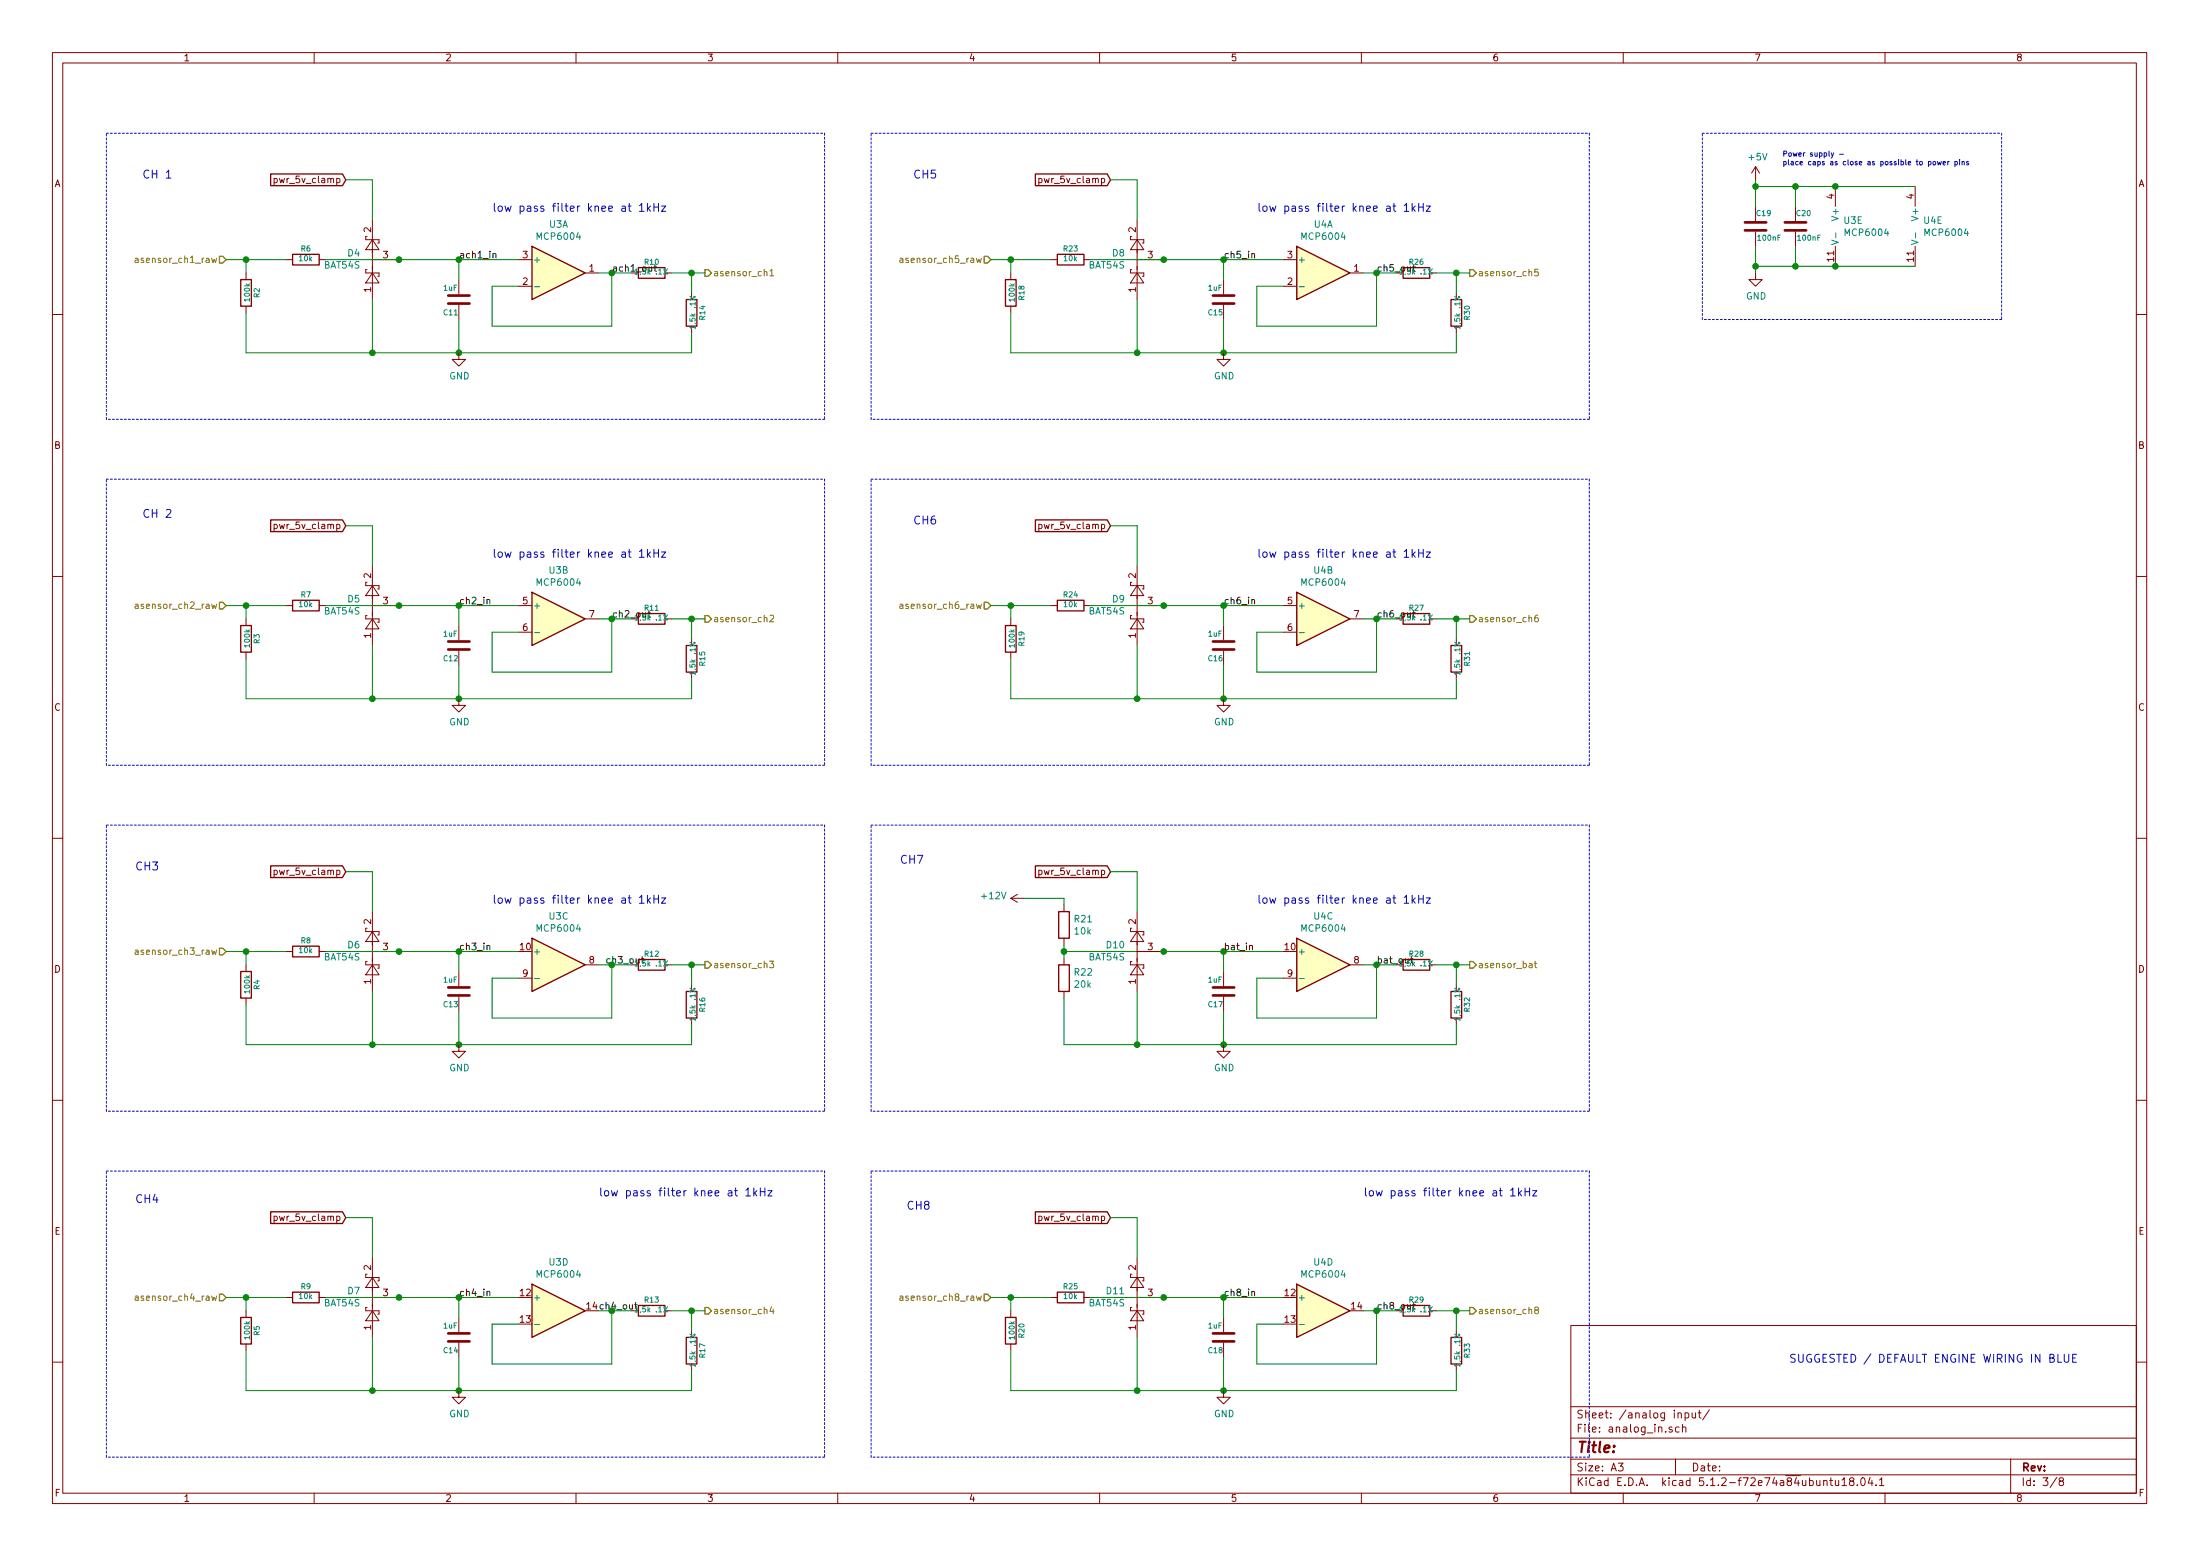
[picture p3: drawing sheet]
<svg xmlns="http://www.w3.org/2000/svg" width="420mm" height="297mm" viewBox="0 0 420 297" stroke-linecap="round" stroke-linejoin="round" font-family="sans-serif">
<g fill="none" stroke="#840000" stroke-width=".19">
<path d="M10 10h400v277h-400zM12 12h396v273.1h-396zM60 10v2M110 10v2M160 10v2M210 10v2M260 10v2M310 10v2M360 10v2M52.3 34.1l.4-.1 .3 .3-.2 .5h-.5M52.3 34v1.3M198.4 34.1l.4-.1 .2 .3-.1 .5h-.5"/>
<path d="M198.4 34v1.3M335.3 31.8v2.5M335.3 39.4v2.8M335.3 31.8l-.8 1.3M335.3 31.8l.7 1.3M342.9 39.4v2.8M350.5 35.6v3.8M365.8 35.6v3.8M47 52.1v1.3M47 58.5v1.2M54.6 49.6h1.3M61 49.6h1.2"/>
<path d="M70.1 51.5h-.3v.6h2.6v.6h-.3M70.1 45.1h-.3v.7h2.6v.6h-.3M71.1 52.1l1.3 1.9h-2.6zM71.1 45.8l1.3 1.9h-2.6zM71.1 49.6h5.1M71.1 41.9v15.3M87.6 53.4v2.8M87.6 58.2v2.8M99.1 49.6h2.5M99.1 54.6h2.5M111.8 52.1h2.5M127 52.1h1.3"/>
<path d="M132.1 55.9v1.3M193 52.1v1.3M193 58.5v1.2M200.7 49.6h1.2M207 49.6h1.3M216.2 51.5h-.3v.6h2.5v.6h-.2M216.2 45.1h-.3v.7h2.5v.6h-.2M217.2 52.1l1.2 1.9h-2.5zM217.2 45.8l1.2 1.9h-2.5zM217.2 49.6h5M217.2 41.9v15.3M233.7 53.4v2.8"/>
<path d="M233.7 58.2v2.8M245.1 49.6h2.5M245.1 54.6h2.5M257.8 52.1h2.5M273 52.1h1.3M278.1 55.9v1.3M335.3 52.1v1.3h1.2l-1.2 1.2-1.3-1.2h1.3M335.3 44.2v2.8M342.9 44.2v2.8M350.5 47v3.8M365.8 47v3.8M10 60h2"/>
<path d="M87.6 67.3v1.3h1.3l-1.3 1.3-1.2-1.3h1.2M132.1 62.3v1.2M233.7 67.3v1.3h1.2l-1.2 1.3-1.3-1.3h1.3M278.1 62.3v1.2M408 60h2M10 110h2M47 118.1v1.3M52.3 100.1h.4l.3 .2-.2 .6h-.5M52.3 100.1v1.3M54.6 115.6h1.3M61 115.6h1.2M70.1 117.5h-.3v.6h2.6v.7h-.3"/>
<path d="M70.1 111.2h-.3v.6h2.6v.6h-.3M71.1 118.1l1.3 2h-2.6zM71.1 111.8l1.3 1.9h-2.6zM71.1 115.6h5.1M71.1 108v15.2M87.6 119.4v2.8M99.1 115.6h2.5M111.8 118.1h2.5M127 118.1h1.3M193 118.1v1.3M198.4 100.1h.4l.2 .2-.1 .6h-.5M198.4 100.1v1.3"/>
<path d="M200.7 115.6h1.2M207 115.6h1.3M216.2 117.5h-.3v.6h2.5v.7h-.2M216.2 111.2h-.3v.6h2.5v.6h-.2M217.2 118.1l1.2 2h-2.5zM217.2 111.8l1.2 1.9h-2.5zM217.2 115.6h5M217.2 108v15.2M233.7 119.4v2.8M245.1 115.6h2.5M257.8 118.1h2.5M273 118.1h1.3"/>
<path d="M408 110h2M47 124.5v1.3M87.6 133.4v1.3h1.3l-1.3 1.2-1.2-1.2h1.2M87.6 124.2v2.8M99.1 120.7h2.5M132.1 122v1.2M132.1 128.3v1.3M193 124.5v1.3M233.7 133.4v1.3h1.2l-1.2 1.2-1.3-1.2h1.3M233.7 124.2v2.8M245.1 120.7h2.5M278.1 122v1.2"/>
<path d="M278.1 128.3v1.3M10 160h2M52.3 166.2l.4-.1 .3 .3-.2 .5h-.5M52.3 166.1v1.3M70.1 177.2h-.3v.6h2.6v.7h-.3M71.1 177.8l1.3 1.9h-2.6zM71.1 174v15.3M193 171.5l1.3 .7M193 171.5h2.6M194.3 170.7l-1.3 .8M198.4 166.2l.4-.1 .2 .3-.1 .5h-.5M198.4 166.1v1.3"/>
<path d="M203.2 172.8v1.2M203.2 179.1v1.3M216.2 177.2h-.3v.6h2.5v.7h-.2M217.2 177.8l1.2 1.9h-2.5zM217.2 174v15.3M408 160h2M47 184.2v1.3M47 190.5v1.3M54.6 181.6h1.3M61 181.6h1.2M70.1 183.6h-.3v.6h2.6v.6h-.3M71.1 184.2l1.3 1.9h-2.6z"/>
<path d="M71.1 181.6h5.1M87.6 199.4v1.3h1.3l-1.3 1.3-1.2-1.3h1.2M87.6 185.5v2.8M87.6 190.3v2.8M99.1 186.7h2.5M111.8 184.2h2.5M127 184.2h1.3M132.1 188v1.3M132.1 194.3v1.3M203.2 182.9v1.3M203.2 189.3v1.2M216.2 183.6h-.3v.6h2.5v.6h-.2"/>
<path d="M217.2 184.2l1.2 1.9h-2.5zM217.2 181.6h5M233.7 199.4v1.3h1.2l-1.2 1.3-1.3-1.3h1.3M233.7 185.5v2.8M233.7 190.3v2.8M245.1 186.7h2.5M257.8 184.2h2.5M273 184.2h1.3M278.1 188v1.3M278.1 194.3v1.3M10 210h2M408 210h2"/>
<path d="M52.3 232.2h.4l.3 .2-.2 .6h-.5M52.3 232.2v1.2M198.4 232.2h.4l.2 .2-.1 .6h-.5M198.4 232.2v1.2M47 250.2v1.3M47 256.6v1.2M54.6 247.7h1.3M61 247.7h1.2M70.1 249.6h-.3v.6h2.6v.7h-.3M70.1 243.2h-.3v.7h2.6v.6h-.3M71.1 250.2l1.3 1.9h-2.6zM71.1 243.9l1.3 1.9h-2.6z"/>
<path d="M71.1 247.7h5.1M71.1 240.1v15.2M87.6 251.5v2.8M87.6 256.3v2.8M120.6 250.2h1.3M127 250.2h1.3M132.1 254v1.3M193 250.2v1.3M193 256.6v1.2M200.7 247.7h1.2M207 247.7h1.3M216.2 249.6h-.3v.6h2.5v.7h-.2"/>
<path d="M216.2 243.2h-.3v.7h2.5v.6h-.2M217.2 250.2l1.2 1.9h-2.5zM217.2 243.9l1.2 1.9h-2.5zM217.2 247.7h5M217.2 240.1v15.2M233.7 251.5v2.8M233.7 256.3v2.8M273 250.2h1.3M278.1 254v1.3M300 253h108v32.1h-108zM10 260h2M87.6 265.5v1.2h1.3l-1.3 1.3-1.2-1.3h1.2"/>
<path d="M132.1 260.4v1.3M233.7 265.5v1.2h1.2l-1.2 1.3-1.3-1.3h1.3M278.1 260.4v1.3M300 278.5h108M300 274.5h108M300 268.5h108M309 279.3h1l-.5 .6 .4 .1v.7l-.2 .1-.7-.1M319.3 272.5a.37 .37 0 0 0-.6 .1l.1 .2 .5 .2 .1 .1-.2 .3-.5-.1M320 278.5v3M320.5 269.8l.2-.1 .3 .1 .1 .9M320.7 272.5l-.5-.1-.2 .3v.6l.2 .1 .5-.1M321.3 272.5h.1a.37 .37 0 0 1 .6 .1v.8"/>
<path d="M321.3 271.9v1.5M321.8 269.8l.4-.1 .3 .3-.1 .6h-.6M321.8 269.7v1.5M323.2 269.7v.8a.39 .39 0 0 0 .6 .1M323.8 269.7v1M324.3 269.7h.6M324.5 269.2v1.3l.4 .2M326.5 269.1l-1.3 2M384 278.5v6.6M408 260h2M60 285.1v1.9M110 285.1v1.9"/>
<path d="M160 285.1v1.9M210 285.1v1.9M260 285.1v1.9M300 281.5h108M310 285.1v1.9M348.3 282.7h.1a.37 .37 0 0 1 .5 .1v.8M349.4 282.6h.6M349.7 282.1v1.3l.3 .2M350.5 282.6l.1 .9 .3 .1 .3-.1M351.2 282.6v1M351.8 282.5l.4-.4v1.5M351.8 283.6h.9"/>
<path d="M353.5 282.7l-.3-.3 .3-.3h.3l.3 .3-.1 .2-.6 .2-.2 .2 .1 .5 .2 .1h.3l.3-.3v-.3l-.3-.3M354.7 283.5v.1M355.5 282.3l.2-.2a.86 .86 0 0 1 .2 1.5l-.5-.3v-.6zM357.1 282l-.3 1.1h.9M357.5 282.6v1M358.3 283.5v.1M358.9 282.5l.5-.4v1.5M358.9 283.6h.9M360 285.1v1.9M392.8 282l-1.3 2M393.5 282.7l-.3-.3 .3-.3h.3l.3 .3-.1 .2-.6 .2-.2 .2 .1 .5 .2 .1h.3l.3-.3v-.3l-.3-.3"/>
</g>
<g fill="none" stroke="#840000" stroke-width=".51">
<path d="M85.6 56.4h4.1M85.6 57.9h4.1M231.6 56.4h4.1M231.6 57.9h4.1M333.2 44h4.1M333.2 42.5h4.1M340.9 44h4M340.9 42.5h4M85.6 122.5h4.1M85.6 124h4.1M231.6 122.5h4.1M231.6 124h4.1"/>
<path d="M85.6 188.5h4.1M85.6 190h4.1M231.6 188.5h4.1M231.6 190h4.1M85.6 254.5h4.1M85.6 256.1h4.1M231.6 254.5h4.1M231.6 256.1h4.1"/>
</g>
<g fill="none" stroke="#840000" stroke-width=".25">
<path d="M51.7 33.2h13.7l.6 1.1-.6 1.1h-13.7zM197.7 33.2h13.8l.6 1.1-.6 1.1h-13.8zM46 53.4h2v5.1h-2zM55.9 48.6h5.1v2h-5.1zM101.6 47l10.2 5.1-10.2 5.1zM121.9 51.1h5.1v2h-5.1zM131.1 57.2h2v5.1h-2zM192 53.4h2.1v5.1h-2.1zM201.9 48.6h5.1v2h-5.1zM247.6 47l10.2 5.1-10.2 5.1zM268 51.1h5v2h-5zM277.1 57.2h2v5.1h-2z"/>
<path d="M51.7 99.2h13.7l.6 1.2-.6 1.1h-13.7zM197.7 99.2h13.8l.6 1.2-.6 1.1h-13.8zM46 119.4h2v5.1h-2zM55.9 114.6h5.1v2h-5.1zM101.6 113.1l10.2 5-10.2 5.1zM121.9 117.1h5.1v2.1h-5.1zM192 119.4h2.1v5.1h-2.1zM201.9 114.6h5.1v2h-5.1zM247.6 113.1l10.2 5-10.2 5.1zM268 117.1h5v2.1h-5zM131.1 123.2h2v5.1h-2zM277.1 123.2h2v5.1h-2z"/>
<path d="M51.7 165.3h13.7l.6 1.1-.6 1.1h-13.7zM101.6 179.1l10.2 5.1-10.2 5.1zM197.7 165.3h13.8l.6 1.1-.6 1.1h-13.8zM202.2 174h2v5.1h-2zM247.6 179.1l10.2 5.1-10.2 5.1zM46 185.5h2v5h-2zM55.9 180.6h5.1v2.1h-5.1zM121.9 183.2h5.1v2h-5.1zM131.1 189.3h2v5h-2zM202.2 184.2h2v5.1h-2zM268 183.2h5v2h-5zM277.1 189.3h2v5h-2z"/>
<path d="M51.7 231.3h13.7l.6 1.1-.6 1.2h-13.7zM197.7 231.3h13.8l.6 1.1-.6 1.2h-13.8zM46 251.5h2v5.1h-2zM55.9 246.7h5.1v2h-5.1zM101.6 245.1l10.2 5.1-10.2 5.1zM121.9 249.2h5.1v2h-5.1zM131.1 255.3h2v5.1h-2zM192 251.5h2.1v5.1h-2.1zM201.9 246.7h5.1v2h-5.1zM247.6 245.1l10.2 5.1-10.2 5.1zM268 249.2h5v2h-5zM277.1 255.3h2v5.1h-2z"/>
</g>
<g fill="none" stroke="#0000c2" stroke-width=".19">
<path d="M28.4 32.6a.73 .73 0 0 0-1 .5 .73 .73 0 0 0 .7 .9l.3-.2M120 39.3h.5M120.2 38.8v1.3l.3 .2M122.1 39.3l.5-.5v1.5M123.6 38.8v1.5M123.8 39.8l.4 .5M124.2 39.3l-.6 .6M124.9 38.8v1.5M124.9 39.5h.9M125.8 38.8v1.5M126.3 39.3h.8l-.8 1h.8M266 39.3h.6"/>
<path d="M266.2 38.8v1.3l.4 .2M268.2 39.3l.4-.5v1.5M269.7 38.8v1.5M269.8 39.8l.5 .5M270.3 39.3l-.6 .6M270.9 39.5h.9M270.9 38.8v1.5M271.8 38.8v1.5M272.4 39.3h.8l-.8 1h.8M349.7 29.2l.3 .6M350.2 29.2l-.5 1M351.3 29.4h.8"/>
<path d="M368.3 30.9l.3-.1 .2 .2-.1 .4h-.4M369.2 30.9h.4l.1 .4-.2 .2-.3-.1zM370 30.8l.2 .7 .2-.5 .2 .5 .2-.7M371.1 31.2l.5-.1-.1-.2-.3-.1-.1 .1v.5h.4M372 30.8v.7M372.3 30.8l-.3 .2M373.4 30.9l.2-.1 .2 .2-.1 .4h-.3M373.4 30.8v1M374.2 30.5v.1M374.2 30.8v.7M374.7 30.9h.4v.6M374.7 30.8v.7"/>
<path d="M375.9 30.9h-.3v.2l.3 .1v.2h-.3M122.1 40.3h.9M268.2 40.3h.9M28.4 97.4a.73 .73 0 0 0-1 .5 .73 .73 0 0 0 .7 .9l.3-.2M120 105.4h.5M120.2 104.9v1.3l.3 .2M122.1 105.3l.5-.4v1.5M122.1 106.4h.9M123.6 104.9v1.5M123.8 105.8l.4 .6M124.2 105.4l-.6 .6M124.9 104.9v1.5"/>
<path d="M124.9 105.6h.9M125.8 104.9v1.5M126.3 105.4h.8l-.8 1h.8M266 105.4h.6M266.2 104.9v1.3l.4 .2M268.2 105.3l.4-.4v1.5M268.2 106.4h.9M269.7 104.9v1.5M269.8 105.8l.5 .6M270.3 105.4l-.6 .6M270.9 105.6h.9M270.9 104.9v1.5"/>
<path d="M271.8 104.9v1.5M272.4 105.4h.8l-.8 1h.8M120 171.4h.5M120.2 170.9v1.3l.3 .2M122.1 171.3l.5-.4v1.5M122.1 172.4h.9M123.6 170.9v1.5M123.8 171.8l.4 .6M124.2 171.4l-.6 .6M124.9 170.9v1.5M124.9 171.6h.9M125.8 170.9v1.5"/>
<path d="M126.3 171.4h.8l-.8 1h.8M266 171.4h.6M266.2 170.9v1.3l.4 .2M268.2 171.3l.4-.4v1.5M268.2 172.4h.9M269.7 170.9v1.5M269.8 171.8l.5 .6M270.3 171.4l-.6 .6M270.9 171.6h.9M270.9 170.9v1.5M271.8 170.9v1.5M272.4 171.4h.8l-.8 1h.8"/>
<path d="M140.3 227.3h.5M140.5 226.8v1.3l.3 .2M142.4 227.2l.5-.4v1.5M142.4 228.3h.9M144 226.8v1.5M144.1 227.7l.5 .6M144.6 227.3l-.6 .6M145.2 226.8v1.5M145.2 227.5h.9M146.1 226.8v1.5M146.7 227.3h.7l-.7 1h.7M286.3 227.3h.6"/>
<path d="M286.5 226.8v1.3l.4 .2M288.5 227.2l.4-.4v1.5M288.5 228.3h.9M290 226.8v1.5M290.2 227.7l.4 .6M290.6 227.3l-.6 .6M291.3 227.5h.8M291.3 226.8v1.5M292.1 226.8v1.5M292.7 227.3h.8l-.8 1h.8M393 258.5v1.6h.7M394.2 258.5v1.3l.3 .3 .5-.2 .1-1.4"/>
<path d="M395.8 259.2h.5M396.6 258.5h-.8v1.6h.8"/>
</g>
<g fill="none" stroke="#008400" stroke-width=".19">
<path d="M66 34.3h5.1v7.6M212.1 34.3h5.1v7.6M335.3 34.3v5.1M335.3 35.6h30.5M342.9 35.6v3.8M43.2 49.6h11.4M47 59.7v7.6h85.1v-3.8M47 49.6v2.5M62.2 49.6h36.9M71.1 57.2v10.1M87.6 49.6v3.8M114.3 52.1h6.3"/>
<path d="M116.8 52.1v10.2h-22.8v-7.7h5.1M128.3 52.1h6.3M132.1 52.1v3.8M189.2 49.6h11.5M193 59.7v7.6h85.1v-3.8M193 49.6v2.5M208.3 49.6h36.8M217.2 57.2v10.1M233.7 49.6v3.8M260.3 52.1h6.4M262.9 52.1v10.2h-22.9v-7.7h5.1M274.3 52.1h6.4"/>
<path d="M278.1 52.1v3.8M335.3 47v5.1M335.3 50.8h30.5M342.9 47v3.8M87.6 61v6.3M233.7 61v6.3M43.2 115.6h11.4M47 115.6v2.5M62.2 115.6h36.9M66 100.4h5.1v7.6M87.6 115.6v3.8M114.3 118.1h6.3"/>
<path d="M116.8 118.1v10.2h-22.8v-7.6h5.1M128.3 118.1h6.3M132.1 118.1v3.9M189.2 115.6h11.5M193 115.6v2.5M208.3 115.6h36.8M212.1 100.4h5.1v7.6M233.7 115.6v3.8M260.3 118.1h6.4M262.9 118.1v10.2h-22.9v-7.6h5.1M274.3 118.1h6.4M278.1 118.1v3.9"/>
<path d="M47 125.8v7.6h85.1v-3.8M71.1 123.2v10.2M87.6 127v6.4M193 125.8v7.6h85.1v-3.8M217.2 123.2v10.2M233.7 127v6.4M66 166.4h5.1v7.6M195.6 171.5h7.6v1.3M212.1 166.4h5.1v7.6M43.2 181.6h11.4M47 191.8v7.6h85.1v-3.8M47 181.6v2.6"/>
<path d="M62.2 181.6h36.9M71.1 189.3v10.1M87.6 181.6v3.9M87.6 193.1v6.3M114.3 184.2h6.3M116.8 184.2v10.1h-22.8v-7.6h5.1M128.3 184.2h6.3M132.1 184.2v3.8M203.2 181.6h41.9M203.2 190.5v8.9h74.9v-3.8M203.2 180.4v2.5M217.2 189.3v10.1"/>
<path d="M233.7 181.6v3.9M233.7 193.1v6.3M260.3 184.2h6.4M262.9 184.2v10.1h-22.9v-7.6h5.1M274.3 184.2h6.4M278.1 184.2v3.8M66 232.4h5.1v7.7M212.1 232.4h5.1v7.7M43.2 247.7h11.4M47 257.8v7.7h85.1v-3.8M47 247.7v2.5M62.2 247.7h36.9"/>
<path d="M71.1 255.3v10.2M87.6 247.7v3.8M87.6 259.1v6.4M120.6 250.2h-3.8v10.2h-22.8v-7.6h5.1M128.3 250.2h6.3M132.1 250.2v3.8M189.2 247.7h11.5M193 257.8v7.7h85.1v-3.8M193 247.7v2.5M208.3 247.7h36.8M217.2 255.3v10.2M233.7 247.7v3.8"/>
<path d="M233.7 259.1v6.4M260.3 250.2h6.4M262.9 250.2v10.2h-22.9v-7.6h5.1M274.3 250.2h6.4M278.1 250.2v3.8"/>
</g>
<g fill="#008400" stroke="#008400" stroke-width=".25">
<circle cx="71.1" cy="67.3" r=".51"/>
<circle cx="132.1" cy="52.1" r=".51"/>
<circle cx="87.6" cy="67.3" r=".51"/>
<circle cx="71.1" cy="133.4" r=".51"/>
<circle cx="132.1" cy="118.1" r=".51"/>
<circle cx="87.6" cy="133.4" r=".51"/>
<circle cx="71.1" cy="199.4" r=".51"/>
<circle cx="132.1" cy="184.2" r=".51"/>
<circle cx="87.6" cy="199.4" r=".51"/>
<circle cx="71.1" cy="265.5" r=".51"/>
<circle cx="132.1" cy="250.2" r=".51"/>
<circle cx="87.6" cy="265.5" r=".51"/>
<circle cx="217.2" cy="67.3" r=".51"/>
<circle cx="278.1" cy="52.1" r=".51"/>
<circle cx="233.7" cy="67.3" r=".51"/>
<circle cx="217.2" cy="133.4" r=".51"/>
<circle cx="278.1" cy="118.1" r=".51"/>
<circle cx="233.7" cy="133.4" r=".51"/>
<circle cx="278.1" cy="184.2" r=".51"/>
<circle cx="233.7" cy="199.4" r=".51"/>
<circle cx="217.2" cy="265.5" r=".51"/>
<circle cx="278.1" cy="250.2" r=".51"/>
<circle cx="233.7" cy="265.5" r=".51"/>
<circle cx="203.2" cy="181.6" r=".51"/>
<circle cx="217.2" cy="199.4" r=".51"/>
<circle cx="335.3" cy="35.6" r=".51"/>
<circle cx="350.5" cy="35.6" r=".51"/>
<circle cx="350.5" cy="50.8" r=".51"/>
<circle cx="335.3" cy="50.8" r=".51"/>
<circle cx="342.9" cy="50.8" r=".51"/>
<circle cx="342.9" cy="35.6" r=".51"/>
<circle cx="76.2" cy="49.6" r=".51"/>
<circle cx="76.2" cy="115.6" r=".51"/>
<circle cx="76.2" cy="181.6" r=".51"/>
<circle cx="76.2" cy="247.7" r=".51"/>
<circle cx="222.3" cy="49.6" r=".51"/>
<circle cx="222.3" cy="115.6" r=".51"/>
<circle cx="222.3" cy="181.6" r=".51"/>
<circle cx="222.3" cy="247.7" r=".51"/>
<circle cx="47" cy="49.6" r=".51"/>
<circle cx="47" cy="181.6" r=".51"/>
<circle cx="47" cy="247.7" r=".51"/>
<circle cx="193" cy="49.6" r=".51"/>
<circle cx="193" cy="115.6" r=".51"/>
<circle cx="193" cy="247.7" r=".51"/>
<circle cx="47" cy="115.6" r=".51"/>
</g>
<g fill="none" stroke="#848400" stroke-width=".19">
<path d="M25.8 49.3h.5l.1 .8M26.4 49.6h-.4l-.2 .2v.3h.6M147 51.8l.4-.4v1.3M147 52.7h.8M171.9 49.3h.5v.8M172.4 49.6h-.4l-.2 .2 .1 .3h.5M293.8 51.4h-.7v.6l.2-.1 .4 .1 .1 .5-.2 .2-.5-.2M25.8 115.4h.5l.1 .8M26.4 115.6l-.4 .1-.2 .2v.2h.6M147 117.6l.5-.2 .3 .4-.8 .9h.8M171.9 115.4h.5v.8M172.4 115.6l-.4 .1-.2 .2 .1 .2h.5"/>
<path d="M293.7 117.4l-.4 .1a.87 .87 0 0 0 0 1.2l.5-.1v-.6l-.5-.1-.2 .3M25.8 181.4h.5l.1 .8M26.4 181.7h-.4l-.2 .2v.3h.6M147 183.5h.8l-.5 .5 .4 .1v.6h-.6l-.1-.1M292 184h.5l.1 .7M292.6 184.2l-.4 .1-.2 .1v.3h.6M293 183.9h.5M293.2 183.5v1.1l.3 .1M25.8 247.5h.5l.1 .7M26.4 247.7l-.4 .1-.2 .1v.3h.6M147.3 249.5l-.3 .9h.8M147.7 249.9v.9"/>
<path d="M171.9 247.5h.5v.7M172.4 247.7l-.4 .1-.2 .1 .1 .3h.5M293.3 250.1l-.2-.2v-.3l.2-.1 .4 .1 .1 .3-.6 .2-.1 .2v.3l.2 .2 .4-.1 .1-.1v-.4l-.2-.1"/>
</g>
<g fill="none" stroke="#848400" stroke-width=".25">
<path d="M41.9 48.9h.6l.7 .7-.7 .6h-.6zM134.6 51.5h.7l.6 .6-.6 .6h-.7zM188 48.9h.6l.6 .7-.6 .6h-.6zM280.7 51.5h.6l.6 .6-.6 .6h-.6zM41.9 115h.6l.7 .6-.7 .6h-.6zM134.6 117.5h.7l.6 .6-.6 .7h-.7zM188 115h.6l.6 .6-.6 .6h-.6zM280.7 117.5h.6l.6 .6-.6 .7h-.6zM41.9 181h.6l.7 .6-.7 .7h-.6zM134.6 183.6h.7l.6 .6-.6 .6h-.7zM280.7 183.6h.6l.6 .6-.6 .6h-.6zM41.9 247.1h.6l.7 .6-.7 .6h-.6z"/>
<path d="M134.6 249.6h.7l.6 .6-.6 .7h-.7zM188 247.1h.6l.6 .6-.6 .6h-.6zM280.7 249.6h.6l.6 .6-.6 .7h-.6z"/>
</g>
<g fill="none" stroke="#0000c2" stroke-width=".19" stroke-dasharray=".4 .4">
<path d="M20.3 25.4h137.2M157.5 25.4v54.6M166.4 25.4h137.1M303.5 25.4v54.6M325.1 25.4h57.2M382.3 25.4v35.6M325.1 61v-35.6M382.3 61h-57.2M20.3 80v-54.6M20.3 91.5h137.2M157.5 80h-137.2M157.5 91.5v54.6"/>
<path d="M166.4 80v-54.6M166.4 91.5h137.1M303.5 80h-137.1M303.5 91.5v54.6M20.3 146.1v-54.6M20.3 157.5h137.2M157.5 146.1h-137.2M157.5 157.5v54.6M166.4 146.1v-54.6M166.4 157.5h137.1M303.5 146.1h-137.1M303.5 157.5v54.6"/>
<path d="M20.3 212.1v-54.6M157.5 212.1h-137.2M166.4 212.1v-54.6M303.5 212.1h-137.1M20.3 223.6h137.2M157.5 223.6v54.6M166.4 223.6h137.1M303.5 223.6v54.6M20.3 278.2v-54.6M157.5 278.2h-137.2M166.4 278.2v-54.6M303.5 278.2h-137.1"/>
</g>
<g fill="#ffffc2" stroke="#ffffc2" stroke-width=".19">
<path d="M101.6 47l10.2 5.1-10.2 5.1z"/>
<path d="M101.6 113.1l10.2 5-10.2 5.1z"/>
<path d="M101.6 179.1l10.2 5.1-10.2 5.1z"/>
<path d="M101.6 245.1l10.2 5.1-10.2 5.1z"/>
<path d="M247.6 47l10.2 5.1-10.2 5.1z"/>
<path d="M247.6 113.1l10.2 5-10.2 5.1z"/>
<path d="M247.6 179.1l10.2 5.1-10.2 5.1z"/>
<path d="M247.6 245.1l10.2 5.1-10.2 5.1z"/>
</g>
<path d="M102.1 54.7h1M248.1 54.7h1M349.8 45.8l1.3 .5-1.3 .4M350.6 44.5v.9M365 45.8l1.3 .5-1.3 .4M365.8 44.5v.9M102.1 120.8h1M248.1 120.8h1M102.1 186.8h1M248.1 186.8h1M102.1 252.8h1M248.1 252.8h1" fill="none" stroke="#008484" stroke-width=".19"/>
<g fill="none" stroke="#000" stroke-width=".19">
<path d="M94.2 48.5l.1-.1h.3l.1 .8M125.1 50.5v1.1l.3 .2M239.1 48.5l.1-.1h.3l.1 .8M270 50.5v1.1l.3 .2M93 114.6l.2-.2 .3 .1v.8M123.9 116.5v1.1l.3 .2M239.1 114.6l.1-.2 .3 .1 .1 .8M270 116.5v1.1l.3 .2M93 180.6l.2-.1h.3v.8M122.7 182.6v1.1l.3 .2M238.6 180.6l.5-.1 .1 .8M269.5 182.6v1.1l.3 .2"/>
<path d="M93 246.6l.2-.1 .3 .1v.8M121.2 249.1h.5M121.4 248.6v1.1l.3 .2M239.1 246.6l.1-.1 .3 .1 .1 .8M270 248.6v1.1l.3 .2"/>
</g>
<text font-size="2.8" fill="#840000" x="301" y="277.3">Title:</text>
<g font-size="2.1" fill="#0000c2">
<text x="28.2" y="34.1">CH 1</text>
<text x="174.8" y="34.1">CH5</text>
<text x="94" y="40.4">low pass filter knee at 1kHz</text>
<text x="240" y="40.4">low pass filter knee at 1kHz</text>
<text x="28.2" y="98.8">CH 2</text>
<text x="174.8" y="100.1">CH6</text>
<text x="94" y="106.5">low pass filter knee at 1kHz</text>
<text x="240" y="106.5">low pass filter knee at 1kHz</text>
<text x="26.2" y="166.2">CH3</text>
<text x="172.3" y="164.9">CH7</text>
<text x="94" y="172.5">low pass filter knee at 1kHz</text>
<text x="240" y="172.5">low pass filter knee at 1kHz</text>
<text x="26.2" y="229.7">CH4</text>
<text x="114.3" y="228.4">low pass filter knee at 1kHz</text>
<text x="173.6" y="230.9">CH8</text>
<text x="260.3" y="228.4">low pass filter knee at 1kHz</text>
<text x="341.6" y="260.1">SUGGESTED / DEFAULT ENGINE WIRING IN BLUE</text>
</g>
<g font-size="2.1" fill="#840000">
<text x="301" y="273.5">File: analog_in.sch</text>
<text x="301" y="270.8">Sheet: /analog input/</text>
<text x="301" y="280.9">Size: A3</text>
<text x="323" y="280.9">Date:</text>
<text x="386" y="280.9">Rev:</text>
<text x="301" y="283.7">KiCad E.D.A. kicad 5.1.2-f72e74a84ubuntu18.04.1</text>
<text x="386" y="283.7">Id: 3/8</text>
</g>
<g font-size="1.8" fill="#840000">
<text x="35" y="11.7">1</text>
<text x="85" y="11.7">2</text>
<text x="135" y="11.7">3</text>
<text x="185" y="11.7">4</text>
<text x="235" y="11.7">5</text>
<text x="285" y="11.7">6</text>
<text x="335" y="11.7">7</text>
<text x="385" y="11.7">8</text>
<text x="10.4" y="35.7">A</text>
<text x="53.1" y="35">pwr_5v_clamp</text>
<text x="199.1" y="35">pwr_5v_clamp</text>
<text x="408.4" y="35.7">A</text>
<text x="350.3" y="38" transform="rotate(-90 350.3 38)">4</text>
<text x="365.5" y="38" transform="rotate(-90 365.5 38)">4</text>
<text x="70.9" y="44.3" transform="rotate(-90 70.9 44.3)">2</text>
<text x="216.9" y="44.3" transform="rotate(-90 216.9 44.3)">2</text>
<text x="73.2" y="49.3">3</text>
<text x="99.8" y="49.3">3</text>
<text x="112.5" y="51.9">1</text>
<text x="219.2" y="49.3">3</text>
<text x="245.9" y="49.3">3</text>
<text x="258.6" y="51.9">1</text>
<text x="350.3" y="49.9" transform="rotate(-90 350.3 49.9)">11</text>
<text x="365.5" y="49.9" transform="rotate(-90 365.5 49.9)">11</text>
<text x="70.9" y="55.8" transform="rotate(-90 70.9 55.8)">1</text>
<text x="99.8" y="54.4">2</text>
<text x="216.9" y="55.8" transform="rotate(-90 216.9 55.8)">1</text>
<text x="245.9" y="54.4">2</text>
<text x="10.4" y="85.7">B</text>
<text x="408.4" y="85.7">B</text>
<text x="53.1" y="101">pwr_5v_clamp</text>
<text x="199.1" y="101">pwr_5v_clamp</text>
<text x="70.9" y="110.4" transform="rotate(-90 70.9 110.4)">2</text>
<text x="216.9" y="110.4" transform="rotate(-90 216.9 110.4)">2</text>
<text x="73.2" y="115.4">3</text>
<text x="99.8" y="115.4">5</text>
<text x="112.5" y="117.9">7</text>
<text x="219.2" y="115.4">3</text>
<text x="245.9" y="115.4">5</text>
<text x="258.6" y="117.9">7</text>
<text x="70.9" y="121.8" transform="rotate(-90 70.9 121.8)">1</text>
<text x="99.8" y="120.4">6</text>
<text x="216.9" y="121.8" transform="rotate(-90 216.9 121.8)">1</text>
<text x="245.9" y="120.4">6</text>
<text x="10.4" y="135.7">C</text>
<text x="408.4" y="135.7">C</text>
<text x="53.1" y="167">pwr_5v_clamp</text>
<text x="199.1" y="167">pwr_5v_clamp</text>
<text x="70.9" y="176.4" transform="rotate(-90 70.9 176.4)">2</text>
<text x="216.9" y="176.4" transform="rotate(-90 216.9 176.4)">2</text>
<text x="10.4" y="185.7">D</text>
<text x="73.2" y="181.4">3</text>
<text x="99.4" y="181.4">10</text>
<text x="112.5" y="183.9">8</text>
<text x="219.2" y="181.4">3</text>
<text x="245.4" y="181.4">10</text>
<text x="258.6" y="183.9">8</text>
<text x="408.4" y="185.7">D</text>
<text x="70.9" y="187.8" transform="rotate(-90 70.9 187.8)">1</text>
<text x="99.8" y="186.5">9</text>
<text x="216.9" y="187.8" transform="rotate(-90 216.9 187.8)">1</text>
<text x="245.9" y="186.5">9</text>
<text x="53.1" y="233.1">pwr_5v_clamp</text>
<text x="199.1" y="233.1">pwr_5v_clamp</text>
<text x="10.4" y="235.7">E</text>
<text x="408.4" y="235.7">E</text>
<text x="70.9" y="242.5" transform="rotate(-90 70.9 242.5)">2</text>
<text x="216.9" y="242.5" transform="rotate(-90 216.9 242.5)">2</text>
<text x="73.2" y="247.4">3</text>
<text x="99.4" y="247.4">12</text>
<text x="219.2" y="247.4">3</text>
<text x="245.4" y="247.4">12</text>
<text x="258.1" y="250">14</text>
<text x="70.9" y="253.9" transform="rotate(-90 70.9 253.9)">1</text>
<text x="99.4" y="252.5">13</text>
<text x="216.9" y="253.9" transform="rotate(-90 216.9 253.9)">1</text>
<text x="245.4" y="252.5">13</text>
<text x="10.5" y="285.7">F</text>
<text x="35" y="286.7">1</text>
<text x="85" y="286.7">2</text>
<text x="135" y="286.7">3</text>
<text x="185" y="286.7">4</text>
<text x="235" y="286.7">5</text>
<text x="285" y="286.7">6</text>
<text x="335" y="286.7">7</text>
<text x="385" y="286.7">8</text>
<text x="408.5" y="285.7">F</text>
</g>
<g font-size="1.8" fill="#008484">
<text x="334.1" y="30.6">+5V</text>
<text x="351.2" y="41.7" transform="rotate(-90 351.2 41.7)">V+</text>
<text x="366.4" y="41.7" transform="rotate(-90 366.4 41.7)">V+</text>
<text x="102.7" y="45.8">MCP6004</text>
<text x="104.9" y="43.5">U3A</text>
<text x="248.8" y="45.8">MCP6004</text>
<text x="251" y="43.5">U4A</text>
<text x="352.2" y="42.7">U3E</text>
<text x="352.6" y="45">MCP6004</text>
<text x="367.4" y="42.7">U4E</text>
<text x="367.8" y="45">MCP6004</text>
<text x="62" y="51.3">BAT54S</text>
<text x="66.4" y="49">D4</text>
<text x="101.7" y="50.2">+</text>
<text x="208" y="51.3">BAT54S</text>
<text x="212.5" y="49">D8</text>
<text x="247.8" y="50.2">+</text>
<text x="333.5" y="57.2">GND</text>
<text x="85.8" y="72.4">GND</text>
<text x="231.9" y="72.4">GND</text>
<text x="102.7" y="111.8">MCP6004</text>
<text x="104.9" y="109.5">U3B</text>
<text x="248.8" y="111.8">MCP6004</text>
<text x="251" y="109.5">U4B</text>
<text x="62" y="117.3">BAT54S</text>
<text x="66.4" y="115">D5</text>
<text x="101.7" y="116.2">+</text>
<text x="208" y="117.3">BAT54S</text>
<text x="212.5" y="115">D9</text>
<text x="247.8" y="116.2">+</text>
<text x="85.8" y="138.5">GND</text>
<text x="231.9" y="138.5">GND</text>
<text x="187.6" y="171.7">+12V</text>
<text x="102.7" y="177.9">MCP6004</text>
<text x="104.9" y="175.6">U3C</text>
<text x="205.3" y="176.1">R21</text>
<text x="205.3" y="178.4">10k</text>
<text x="248.8" y="177.9">MCP6004</text>
<text x="251" y="175.6">U4C</text>
<text x="62" y="183.3">BAT54S</text>
<text x="66.4" y="181">D6</text>
<text x="101.7" y="182.3">+</text>
<text x="208" y="183.3">BAT54S</text>
<text x="211.4" y="181">D10</text>
<text x="247.8" y="182.3">+</text>
<text x="205.3" y="186.2">R22</text>
<text x="205.3" y="188.6">20k</text>
<text x="85.8" y="204.5">GND</text>
<text x="231.9" y="204.5">GND</text>
<text x="102.7" y="243.9">MCP6004</text>
<text x="104.9" y="241.6">U3D</text>
<text x="248.8" y="243.9">MCP6004</text>
<text x="251" y="241.6">U4D</text>
<text x="62" y="249.4">BAT54S</text>
<text x="66.4" y="247.1">D7</text>
<text x="101.7" y="248.3">+</text>
<text x="208" y="249.4">BAT54S</text>
<text x="211.4" y="247.1">D11</text>
<text x="247.8" y="248.3">+</text>
<text x="85.8" y="270.5">GND</text>
<text x="231.9" y="270.5">GND</text>
</g>
<g font-size="1.8" fill="#848400">
<text x="26.8" y="50.2">asensor_ch1_raw</text>
<text x="136.1" y="52.7">asensor_ch1</text>
<text x="172.9" y="50.2">asensor_ch5_raw</text>
<text x="282.2" y="52.7">asensor_ch5</text>
<text x="26.8" y="116.2">asensor_ch2_raw</text>
<text x="136.1" y="118.8">asensor_ch2</text>
<text x="172.9" y="116.2">asensor_ch6_raw</text>
<text x="282.2" y="118.8">asensor_ch6</text>
<text x="26.8" y="182.3">asensor_ch3_raw</text>
<text x="136.1" y="184.8">asensor_ch3</text>
<text x="282.2" y="184.8">asensor_bat</text>
<text x="26.8" y="248.3">asensor_ch4_raw</text>
<text x="136.1" y="250.9">asensor_ch4</text>
<text x="172.9" y="248.3">asensor_ch8_raw</text>
<text x="282.2" y="250.9">asensor_ch8</text>
</g>
<g font-size="1.8">
<text x="87.6" y="49.3">ach1_in</text>
<text x="116.8" y="51.9">ach1_out</text>
<text x="233.7" y="49.3">ch5_in</text>
<text x="262.9" y="51.9">ch5_out</text>
<text x="87.6" y="115.4">ch2_in</text>
<text x="116.8" y="117.9">ch2_out</text>
<text x="233.7" y="115.4">ch6_in</text>
<text x="262.9" y="117.9">ch6_out</text>
<text x="87.6" y="181.4">ch3_in</text>
<text x="115.6" y="183.9">ch3_out</text>
<text x="233.7" y="181.4">bat_in</text>
<text x="262.9" y="183.9">bat_out</text>
<text x="87.6" y="247.4">ch4_in</text>
<text x="112.1" y="250">14ch4_out</text>
<text x="233.7" y="247.4">ch8_in</text>
<text x="262.9" y="250">ch8_out</text>
</g>
<g font-size="1.4" fill="#0000c2">
<text x="340.4" y="29.9">Power supply -</text>
<text x="340.4" y="31.5">place caps as close as possible to power pins</text>
</g>
<g font-size="1.4" fill="#008484">
<text x="335.5" y="41.2">C19</text>
<text x="343.2" y="41.2">C20</text>
<text x="57.5" y="48">R6</text>
<text x="203.2" y="48">R23</text>
<text x="335.8" y="45.9">100nF</text>
<text x="343.4" y="45.9">100nF</text>
<text x="57.2" y="49.8">10k</text>
<text x="203.3" y="49.8">10k</text>
<text x="47.7" y="57.4" transform="rotate(-90 47.7 57.4)">100k</text>
<text x="49.6" y="56.8" transform="rotate(-90 49.6 56.8)">R2</text>
<text x="84.8" y="55.5">1uF</text>
<text x="193.8" y="57.4" transform="rotate(-90 193.8 57.4)">100k</text>
<text x="195.6" y="57.2" transform="rotate(-90 195.6 57.2)">R18</text>
<text x="230.8" y="55.5">1uF</text>
<text x="84.8" y="60.2">C11</text>
<text x="132.8" y="62.5" transform="rotate(-90 132.8 62.5)">1,5k .1%</text>
<text x="134.7" y="61" transform="rotate(-90 134.7 61)">R14</text>
<text x="230.8" y="60.2">C15</text>
<text x="278.9" y="62.5" transform="rotate(-90 278.9 62.5)">1,5k .1%</text>
<text x="280.7" y="61" transform="rotate(-90 280.7 61)">R30</text>
<text x="57.2" y="115.9">10k</text>
<text x="57.5" y="114">R7</text>
<text x="203.2" y="114">R24</text>
<text x="203.3" y="115.9">10k</text>
<text x="47.7" y="123.5" transform="rotate(-90 47.7 123.5)">100k</text>
<text x="49.6" y="122.8" transform="rotate(-90 49.6 122.8)">R3</text>
<text x="84.8" y="121.5">1uF</text>
<text x="193.8" y="123.5" transform="rotate(-90 193.8 123.5)">100k</text>
<text x="195.6" y="123.3" transform="rotate(-90 195.6 123.3)">R19</text>
<text x="230.8" y="121.5">1uF</text>
<text x="84.8" y="126.2">C12</text>
<text x="132.8" y="128.5" transform="rotate(-90 132.8 128.5)">1,5k .1%</text>
<text x="134.7" y="127.1" transform="rotate(-90 134.7 127.1)">R15</text>
<text x="230.8" y="126.2">C16</text>
<text x="278.9" y="128.5" transform="rotate(-90 278.9 128.5)">1,5k .1%</text>
<text x="280.7" y="127.1" transform="rotate(-90 280.7 127.1)">R31</text>
<text x="57.2" y="181.9">10k</text>
<text x="57.5" y="180.1">R8</text>
<text x="123.2" y="182.6">R12</text>
<text x="47.7" y="189.5" transform="rotate(-90 47.7 189.5)">100k</text>
<text x="49.6" y="188.9" transform="rotate(-90 49.6 188.9)">R4</text>
<text x="84.8" y="187.6">1uF</text>
<text x="230.8" y="187.6">1uF</text>
<text x="84.8" y="192.3">C13</text>
<text x="132.8" y="194.5" transform="rotate(-90 132.8 194.5)">1,5k .1%</text>
<text x="134.7" y="193.1" transform="rotate(-90 134.7 193.1)">R16</text>
<text x="230.8" y="192.3">C17</text>
<text x="278.9" y="194.5" transform="rotate(-90 278.9 194.5)">1,5k .1%</text>
<text x="280.7" y="193.1" transform="rotate(-90 280.7 193.1)">R32</text>
<text x="57.2" y="248">10k</text>
<text x="57.5" y="246.1">R9</text>
<text x="121.6" y="250.5">1,5k .1%</text>
<text x="123.2" y="248.7">R13</text>
<text x="203.2" y="246.1">R25</text>
<text x="203.3" y="248">10k</text>
<text x="47.7" y="255.6" transform="rotate(-90 47.7 255.6)">100k</text>
<text x="49.6" y="254.9" transform="rotate(-90 49.6 254.9)">R5</text>
<text x="84.8" y="253.6">1uF</text>
<text x="193.8" y="255.6" transform="rotate(-90 193.8 255.6)">100k</text>
<text x="195.6" y="255.3" transform="rotate(-90 195.6 255.3)">R20</text>
<text x="230.8" y="253.6">1uF</text>
<text x="84.8" y="258.3">C14</text>
<text x="132.8" y="260.6" transform="rotate(-90 132.8 260.6)">1,5k .1%</text>
<text x="134.7" y="259.1" transform="rotate(-90 134.7 259.1)">R17</text>
<text x="230.8" y="258.3">C18</text>
<text x="278.9" y="260.6" transform="rotate(-90 278.9 260.6)">1,5k .1%</text>
<text x="280.7" y="259.1" transform="rotate(-90 280.7 259.1)">R33</text>
</g>
<g font-size="1.4">
<text x="121.6" y="52.4">1,5k .1%</text>
<text x="123.2" y="50.5">R10</text>
<text x="267.7" y="52.4">1,5k .1%</text>
<text x="269.2" y="50.5">R26</text>
<text x="121.6" y="118.4">1,5k .1%</text>
<text x="123.2" y="116.6">R11</text>
<text x="267.7" y="118.4">1,5k .1%</text>
<text x="269.2" y="116.6">R27</text>
<text x="121.6" y="184.5">1,5k .1%</text>
<text x="267.7" y="184.5">1,5k .1%</text>
<text x="269.2" y="182.6">R28</text>
<text x="267.7" y="250.5">1,5k .1%</text>
<text x="269.2" y="248.7">R29</text>
</g>
</svg>
